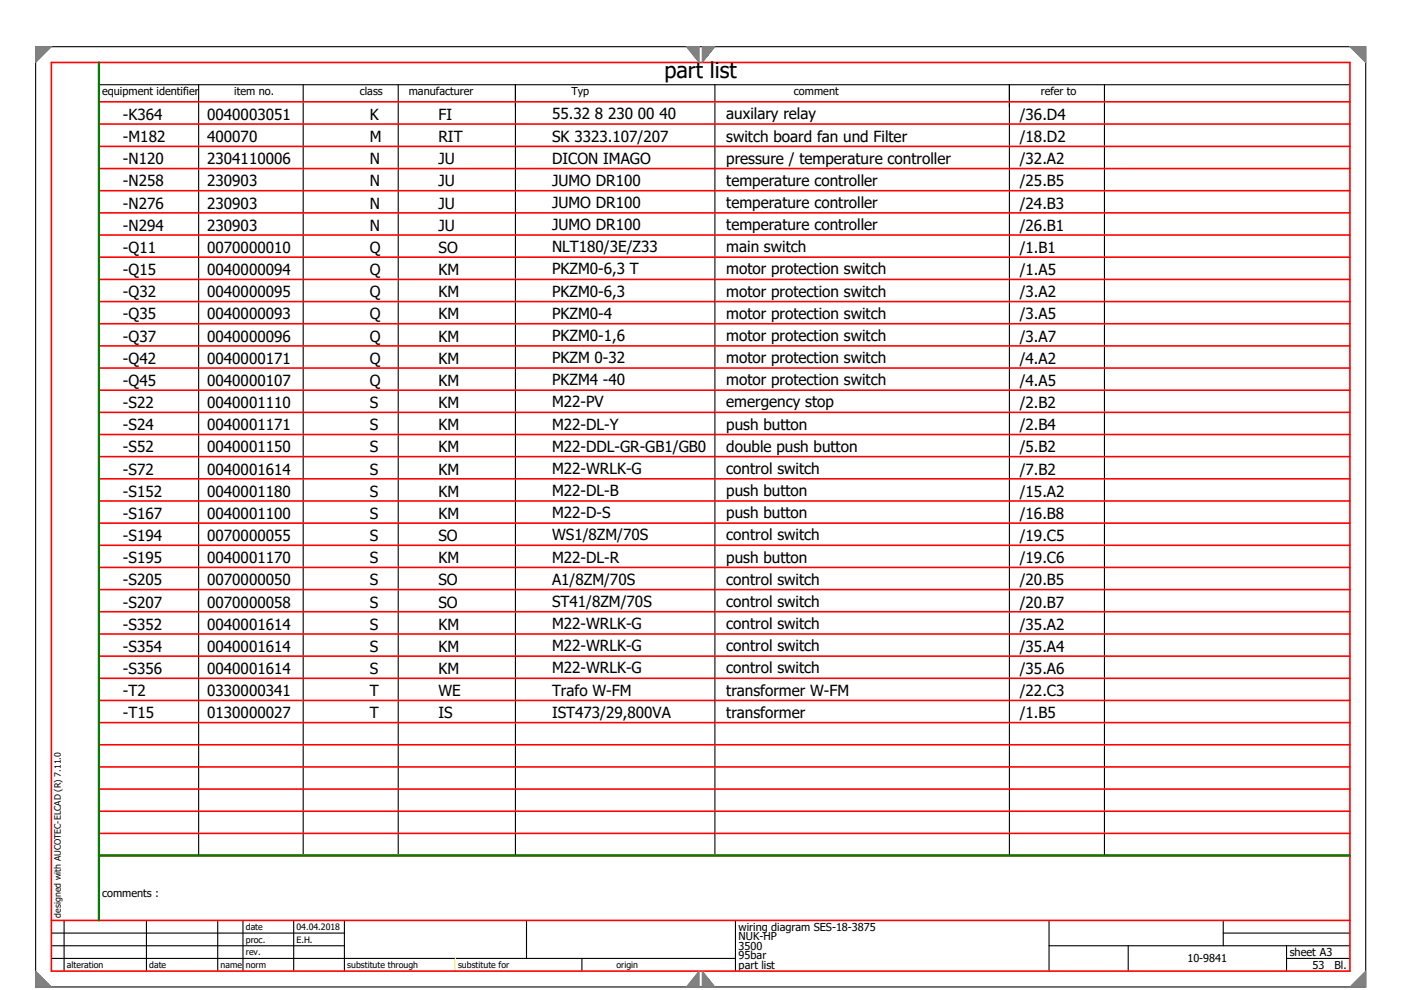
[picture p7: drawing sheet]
<svg xmlns="http://www.w3.org/2000/svg" width="297mm" height="210mm" viewBox="0 0 297 210" stroke-linecap="round" stroke-linejoin="round" font-family="sans-serif">
<g fill="none" stroke="#000" stroke-width=".23">
<path d="M7.6 9.9h282v199.4h-282zM21 18h265.2M42.1 18v163.5M64.3 18v163.5M84.4 18v163.5M109.3 18v163.5M151.6 18v163.5M214 18v163.5M234.2 18v163.5M10.9 197.9h62.1M13.6 195.2v10.8M31 195.2v10.8"/>
<path d="M46.2 195.2v10.8M51.5 195.2v10.8M62.3 195.2v10.8M73 195.2v10.8M111.6 195.2v8.1M155.9 195.2v10.8M222.4 195.2v10.8M259.4 197.9h26.8M259.4 195.2v5.4M10.9 203.3h145M10.9 200.6h62.1M123.4 203.3v2.7"/>
<path d="M222.4 200.6h63.8M239.2 200.6v5.4M272.8 203.3h13.4M272.8 200.6v5.4"/>
</g>
<path d="M96.5 203.3v2.7" fill="none" stroke="#ff0" stroke-width=".21"/>
<path d="M10.9 195.2h275.3" fill="none" stroke="#f00" stroke-width=".34"/>
<path d="M286.2 13.3v192.7" fill="none" stroke="#f00" stroke-width=".34"/>
<path d="M10.9 206h275.3" fill="none" stroke="#f00" stroke-width=".34"/>
<path d="M10.9 13.3v192.7" fill="none" stroke="#f00" stroke-width=".34"/>
<path d="M10.9 13.3h275.3" fill="none" stroke="#f00" stroke-width=".34"/>
<path d="M21 21.6h265.2" fill="none" stroke="#f00" stroke-width=".34"/>
<path d="M21 26.3h265.2" fill="none" stroke="#f00" stroke-width=".34"/>
<path d="M21 31.1h265.2" fill="none" stroke="#f00" stroke-width=".34"/>
<path d="M21 45.1h265.2" fill="none" stroke="#f00" stroke-width=".34"/>
<path d="M21 181.5h265.2" fill="none" stroke="#f00" stroke-width=".34"/>
<path d="M21 35.8h265.2" fill="none" stroke="#f00" stroke-width=".34"/>
<path d="M21 40.4h265.2" fill="none" stroke="#f00" stroke-width=".34"/>
<path d="M21 49.8h265.2" fill="none" stroke="#f00" stroke-width=".34"/>
<path d="M21 54.5h265.2" fill="none" stroke="#f00" stroke-width=".34"/>
<path d="M21 59.3h265.2" fill="none" stroke="#f00" stroke-width=".34"/>
<path d="M21 64h265.2" fill="none" stroke="#f00" stroke-width=".34"/>
<path d="M21 68.7h265.2" fill="none" stroke="#f00" stroke-width=".34"/>
<path d="M21 73.4h265.2" fill="none" stroke="#f00" stroke-width=".34"/>
<path d="M21 78.1h265.2" fill="none" stroke="#f00" stroke-width=".34"/>
<path d="M21 82.8h265.2" fill="none" stroke="#f00" stroke-width=".34"/>
<path d="M21 87.5h265.2" fill="none" stroke="#f00" stroke-width=".34"/>
<path d="M21 92.2h265.2" fill="none" stroke="#f00" stroke-width=".34"/>
<path d="M21 96.9h265.2" fill="none" stroke="#f00" stroke-width=".34"/>
<path d="M21 101.6h265.2" fill="none" stroke="#f00" stroke-width=".34"/>
<path d="M21 106.3h265.2" fill="none" stroke="#f00" stroke-width=".34"/>
<path d="M21 111h265.2" fill="none" stroke="#f00" stroke-width=".34"/>
<path d="M21 115.7h265.2" fill="none" stroke="#f00" stroke-width=".34"/>
<path d="M21 120.4h265.2" fill="none" stroke="#f00" stroke-width=".34"/>
<path d="M21 125.1h265.2" fill="none" stroke="#f00" stroke-width=".34"/>
<path d="M21 129.8h265.2" fill="none" stroke="#f00" stroke-width=".34"/>
<path d="M21 134.5h265.2" fill="none" stroke="#f00" stroke-width=".34"/>
<path d="M21 139.2h265.2" fill="none" stroke="#f00" stroke-width=".34"/>
<path d="M21 143.9h265.2" fill="none" stroke="#f00" stroke-width=".34"/>
<path d="M21 148.6h265.2" fill="none" stroke="#f00" stroke-width=".34"/>
<path d="M21 153.3h265.2" fill="none" stroke="#f00" stroke-width=".34"/>
<path d="M21 158h265.2" fill="none" stroke="#f00" stroke-width=".34"/>
<path d="M21 162.7h265.2" fill="none" stroke="#f00" stroke-width=".34"/>
<path d="M21 167.4h265.2" fill="none" stroke="#f00" stroke-width=".34"/>
<path d="M21 172.1h265.2" fill="none" stroke="#f00" stroke-width=".34"/>
<path d="M21 176.8h265.2" fill="none" stroke="#f00" stroke-width=".34"/>
<path d="M21 181.5h265.2" fill="none" stroke="#f00" stroke-width=".34"/>
<path d="M7.6 206v3.3" fill="none" stroke="#808080" stroke-width=".21"/>
<path d="M7.6 209.3h3.3" fill="none" stroke="#808080" stroke-width=".21"/>
<path d="M7.6 206l3.3 3.3" fill="none" stroke="#808080" stroke-width=".21"/>
<path d="M7.6 209.3h3.2" fill="none" stroke="#808080" stroke-width=".21"/>
<path d="M7.6 209.2h3.1" fill="none" stroke="#808080" stroke-width=".21"/>
<path d="M7.6 209.1h3" fill="none" stroke="#808080" stroke-width=".21"/>
<path d="M7.6 209h2.9" fill="none" stroke="#808080" stroke-width=".21"/>
<path d="M7.6 208.9h2.8" fill="none" stroke="#808080" stroke-width=".21"/>
<path d="M7.6 208.8h2.7" fill="none" stroke="#808080" stroke-width=".21"/>
<path d="M7.6 208.7h2.7" fill="none" stroke="#808080" stroke-width=".21"/>
<path d="M7.6 208.7h2.6" fill="none" stroke="#808080" stroke-width=".21"/>
<path d="M7.6 208.6h2.5" fill="none" stroke="#808080" stroke-width=".21"/>
<path d="M7.6 208.5h2.4" fill="none" stroke="#808080" stroke-width=".21"/>
<path d="M7.6 208.4h2.3" fill="none" stroke="#808080" stroke-width=".21"/>
<path d="M7.6 208.3h2.2" fill="none" stroke="#808080" stroke-width=".21"/>
<path d="M7.6 208.2h2.2" fill="none" stroke="#808080" stroke-width=".21"/>
<path d="M7.6 208.2h2.1" fill="none" stroke="#808080" stroke-width=".21"/>
<path d="M7.6 208.1h2" fill="none" stroke="#808080" stroke-width=".21"/>
<path d="M7.6 208h1.9" fill="none" stroke="#808080" stroke-width=".21"/>
<path d="M7.6 207.9h1.8" fill="none" stroke="#808080" stroke-width=".21"/>
<path d="M7.6 207.8h1.7" fill="none" stroke="#808080" stroke-width=".21"/>
<path d="M7.6 207.7h1.6" fill="none" stroke="#808080" stroke-width=".21"/>
<path d="M7.6 207.6h1.6" fill="none" stroke="#808080" stroke-width=".21"/>
<path d="M7.6 207.6h1.5" fill="none" stroke="#808080" stroke-width=".21"/>
<path d="M7.6 207.5h1.4" fill="none" stroke="#808080" stroke-width=".21"/>
<path d="M7.6 207.4h1.3" fill="none" stroke="#808080" stroke-width=".21"/>
<path d="M7.6 207.3h1.2" fill="none" stroke="#808080" stroke-width=".21"/>
<path d="M7.6 207.2h1.2" fill="none" stroke="#808080" stroke-width=".21"/>
<path d="M7.6 207.2h1.1" fill="none" stroke="#808080" stroke-width=".21"/>
<path d="M7.6 207.1h1" fill="none" stroke="#808080" stroke-width=".21"/>
<path d="M7.6 207h.9" fill="none" stroke="#808080" stroke-width=".21"/>
<path d="M7.6 206.9h.8" fill="none" stroke="#808080" stroke-width=".21"/>
<path d="M7.6 206.8h.7" fill="none" stroke="#808080" stroke-width=".21"/>
<path d="M7.6 206.7h.7" fill="none" stroke="#808080" stroke-width=".21"/>
<path d="M7.6 206.7h.6" fill="none" stroke="#808080" stroke-width=".21"/>
<path d="M7.6 206.6h.5" fill="none" stroke="#808080" stroke-width=".21"/>
<path d="M7.6 206.5h.4" fill="none" stroke="#808080" stroke-width=".21"/>
<path d="M7.6 206.4h.3" fill="none" stroke="#808080" stroke-width=".21"/>
<path d="M7.6 206.3h.2" fill="none" stroke="#808080" stroke-width=".21"/>
<path d="M7.6 206.2h.1" fill="none" stroke="#808080" stroke-width=".21"/>
<path d="M7.6 206.1h.1" fill="none" stroke="#808080" stroke-width=".21"/>
<path d="M7.6 9.9v3.4" fill="none" stroke="#808080" stroke-width=".21"/>
<path d="M7.6 9.9h3.3" fill="none" stroke="#808080" stroke-width=".21"/>
<path d="M10.9 9.9l-3.3 3.4" fill="none" stroke="#808080" stroke-width=".21"/>
<path d="M7.6 13.1h.1" fill="none" stroke="#808080" stroke-width=".21"/>
<path d="M7.6 13h.1" fill="none" stroke="#808080" stroke-width=".21"/>
<path d="M7.6 12.9h.2" fill="none" stroke="#808080" stroke-width=".21"/>
<path d="M7.6 12.8h.3" fill="none" stroke="#808080" stroke-width=".21"/>
<path d="M7.6 12.8h.4" fill="none" stroke="#808080" stroke-width=".21"/>
<path d="M7.6 12.7h.5" fill="none" stroke="#808080" stroke-width=".21"/>
<path d="M7.6 12.6h.6" fill="none" stroke="#808080" stroke-width=".21"/>
<path d="M7.6 12.5h.7" fill="none" stroke="#808080" stroke-width=".21"/>
<path d="M7.6 12.4h.7" fill="none" stroke="#808080" stroke-width=".21"/>
<path d="M7.6 12.3h.8" fill="none" stroke="#808080" stroke-width=".21"/>
<path d="M7.6 12.3h.9" fill="none" stroke="#808080" stroke-width=".21"/>
<path d="M7.6 12.2h1" fill="none" stroke="#808080" stroke-width=".21"/>
<path d="M7.6 12.1h1.1" fill="none" stroke="#808080" stroke-width=".21"/>
<path d="M7.6 12h1.2" fill="none" stroke="#808080" stroke-width=".21"/>
<path d="M7.6 11.9h1.2" fill="none" stroke="#808080" stroke-width=".21"/>
<path d="M7.6 11.8h1.3" fill="none" stroke="#808080" stroke-width=".21"/>
<path d="M7.6 11.7h1.4" fill="none" stroke="#808080" stroke-width=".21"/>
<path d="M7.6 11.7h1.5" fill="none" stroke="#808080" stroke-width=".21"/>
<path d="M7.6 11.6h1.6" fill="none" stroke="#808080" stroke-width=".21"/>
<path d="M7.6 11.5h1.6" fill="none" stroke="#808080" stroke-width=".21"/>
<path d="M7.6 11.4h1.7" fill="none" stroke="#808080" stroke-width=".21"/>
<path d="M7.6 11.3h1.8" fill="none" stroke="#808080" stroke-width=".21"/>
<path d="M7.6 11.2h1.9" fill="none" stroke="#808080" stroke-width=".21"/>
<path d="M7.6 11.2h2" fill="none" stroke="#808080" stroke-width=".21"/>
<path d="M7.6 11.1h2.1" fill="none" stroke="#808080" stroke-width=".21"/>
<path d="M7.6 11h2.2" fill="none" stroke="#808080" stroke-width=".21"/>
<path d="M7.6 10.9h2.2" fill="none" stroke="#808080" stroke-width=".21"/>
<path d="M7.6 10.8h2.3" fill="none" stroke="#808080" stroke-width=".21"/>
<path d="M7.6 10.7h2.4" fill="none" stroke="#808080" stroke-width=".21"/>
<path d="M7.6 10.7h2.5" fill="none" stroke="#808080" stroke-width=".21"/>
<path d="M7.6 10.6h2.6" fill="none" stroke="#808080" stroke-width=".21"/>
<path d="M7.6 10.5h2.7" fill="none" stroke="#808080" stroke-width=".21"/>
<path d="M7.6 10.4h2.7" fill="none" stroke="#808080" stroke-width=".21"/>
<path d="M7.6 10.3h2.8" fill="none" stroke="#808080" stroke-width=".21"/>
<path d="M7.6 10.2h2.9" fill="none" stroke="#808080" stroke-width=".21"/>
<path d="M7.6 10.2h3" fill="none" stroke="#808080" stroke-width=".21"/>
<path d="M7.6 10.1h3.1" fill="none" stroke="#808080" stroke-width=".21"/>
<path d="M7.6 10h3.2" fill="none" stroke="#808080" stroke-width=".21"/>
<path d="M7.6 9.9h3.3" fill="none" stroke="#808080" stroke-width=".21"/>
<path d="M145.5 9.9h2.7" fill="none" stroke="#808080" stroke-width=".21"/>
<path d="M148.2 9.9v3.4" fill="none" stroke="#808080" stroke-width=".21"/>
<path d="M145.5 9.9l2.7 3.4" fill="none" stroke="#808080" stroke-width=".21"/>
<path d="M148.1 13.1h.1" fill="none" stroke="#808080" stroke-width=".21"/>
<path d="M148.1 13h.1" fill="none" stroke="#808080" stroke-width=".21"/>
<path d="M148 12.9h.2" fill="none" stroke="#808080" stroke-width=".21"/>
<path d="M147.9 12.8h.3" fill="none" stroke="#808080" stroke-width=".21"/>
<path d="M147.9 12.8h.3" fill="none" stroke="#808080" stroke-width=".21"/>
<path d="M147.8 12.7h.4" fill="none" stroke="#808080" stroke-width=".21"/>
<path d="M147.7 12.6h.5" fill="none" stroke="#808080" stroke-width=".21"/>
<path d="M147.7 12.5h.5" fill="none" stroke="#808080" stroke-width=".21"/>
<path d="M147.6 12.4h.6" fill="none" stroke="#808080" stroke-width=".21"/>
<path d="M147.5 12.3h.7" fill="none" stroke="#808080" stroke-width=".21"/>
<path d="M147.5 12.3h.7" fill="none" stroke="#808080" stroke-width=".21"/>
<path d="M147.4 12.2h.8" fill="none" stroke="#808080" stroke-width=".21"/>
<path d="M147.3 12.1h.9" fill="none" stroke="#808080" stroke-width=".21"/>
<path d="M147.3 12h.9" fill="none" stroke="#808080" stroke-width=".21"/>
<path d="M147.2 11.9h1" fill="none" stroke="#808080" stroke-width=".21"/>
<path d="M147.1 11.8h1.1" fill="none" stroke="#808080" stroke-width=".21"/>
<path d="M147.1 11.7h1.1" fill="none" stroke="#808080" stroke-width=".21"/>
<path d="M147 11.7h1.2" fill="none" stroke="#808080" stroke-width=".21"/>
<path d="M146.9 11.6h1.3" fill="none" stroke="#808080" stroke-width=".21"/>
<path d="M146.9 11.5h1.3" fill="none" stroke="#808080" stroke-width=".21"/>
<path d="M146.8 11.4h1.4" fill="none" stroke="#808080" stroke-width=".21"/>
<path d="M146.7 11.3h1.5" fill="none" stroke="#808080" stroke-width=".21"/>
<path d="M146.7 11.2h1.5" fill="none" stroke="#808080" stroke-width=".21"/>
<path d="M146.6 11.2h1.6" fill="none" stroke="#808080" stroke-width=".21"/>
<path d="M146.5 11.1h1.7" fill="none" stroke="#808080" stroke-width=".21"/>
<path d="M146.4 11h1.8" fill="none" stroke="#808080" stroke-width=".21"/>
<path d="M146.4 10.9h1.8" fill="none" stroke="#808080" stroke-width=".21"/>
<path d="M146.3 10.8h1.9" fill="none" stroke="#808080" stroke-width=".21"/>
<path d="M146.3 10.7h1.9" fill="none" stroke="#808080" stroke-width=".21"/>
<path d="M146.2 10.7h2" fill="none" stroke="#808080" stroke-width=".21"/>
<path d="M146.1 10.6h2.1" fill="none" stroke="#808080" stroke-width=".21"/>
<path d="M146 10.5h2.2" fill="none" stroke="#808080" stroke-width=".21"/>
<path d="M146 10.4h2.2" fill="none" stroke="#808080" stroke-width=".21"/>
<path d="M145.9 10.3h2.3" fill="none" stroke="#808080" stroke-width=".21"/>
<path d="M145.9 10.2h2.3" fill="none" stroke="#808080" stroke-width=".21"/>
<path d="M145.8 10.2h2.4" fill="none" stroke="#808080" stroke-width=".21"/>
<path d="M145.7 10.1h2.5" fill="none" stroke="#808080" stroke-width=".21"/>
<path d="M145.6 10h2.6" fill="none" stroke="#808080" stroke-width=".21"/>
<path d="M145.6 9.9h2.6" fill="none" stroke="#808080" stroke-width=".21"/>
<path d="M148.9 9.9v3.4" fill="none" stroke="#808080" stroke-width=".21"/>
<path d="M151.6 9.9l-2.7 3.4" fill="none" stroke="#808080" stroke-width=".21"/>
<path d="M148.9 9.9h2.7" fill="none" stroke="#808080" stroke-width=".21"/>
<path d="M148.9 13.1h.1" fill="none" stroke="#808080" stroke-width=".21"/>
<path d="M148.9 13h.1" fill="none" stroke="#808080" stroke-width=".21"/>
<path d="M148.9 12.9h.2" fill="none" stroke="#808080" stroke-width=".21"/>
<path d="M148.9 12.8h.3" fill="none" stroke="#808080" stroke-width=".21"/>
<path d="M148.9 12.8h.3" fill="none" stroke="#808080" stroke-width=".21"/>
<path d="M148.9 12.7h.4" fill="none" stroke="#808080" stroke-width=".21"/>
<path d="M148.9 12.6h.5" fill="none" stroke="#808080" stroke-width=".21"/>
<path d="M148.9 12.5h.5" fill="none" stroke="#808080" stroke-width=".21"/>
<path d="M148.9 12.4h.6" fill="none" stroke="#808080" stroke-width=".21"/>
<path d="M148.9 12.3h.7" fill="none" stroke="#808080" stroke-width=".21"/>
<path d="M148.9 12.3h.7" fill="none" stroke="#808080" stroke-width=".21"/>
<path d="M148.9 12.2h.8" fill="none" stroke="#808080" stroke-width=".21"/>
<path d="M148.9 12.1h.9" fill="none" stroke="#808080" stroke-width=".21"/>
<path d="M148.9 12h.9" fill="none" stroke="#808080" stroke-width=".21"/>
<path d="M148.9 11.9h1" fill="none" stroke="#808080" stroke-width=".21"/>
<path d="M148.9 11.8h1.1" fill="none" stroke="#808080" stroke-width=".21"/>
<path d="M148.9 11.7h1.1" fill="none" stroke="#808080" stroke-width=".21"/>
<path d="M148.9 11.7h1.2" fill="none" stroke="#808080" stroke-width=".21"/>
<path d="M148.9 11.6h1.3" fill="none" stroke="#808080" stroke-width=".21"/>
<path d="M148.9 11.5h1.3" fill="none" stroke="#808080" stroke-width=".21"/>
<path d="M148.9 11.4h1.4" fill="none" stroke="#808080" stroke-width=".21"/>
<path d="M148.9 11.3h1.5" fill="none" stroke="#808080" stroke-width=".21"/>
<path d="M148.9 11.2h1.5" fill="none" stroke="#808080" stroke-width=".21"/>
<path d="M148.9 11.2h1.6" fill="none" stroke="#808080" stroke-width=".21"/>
<path d="M148.9 11.1h1.7" fill="none" stroke="#808080" stroke-width=".21"/>
<path d="M148.9 11h1.8" fill="none" stroke="#808080" stroke-width=".21"/>
<path d="M148.9 10.9h1.8" fill="none" stroke="#808080" stroke-width=".21"/>
<path d="M148.9 10.8h1.9" fill="none" stroke="#808080" stroke-width=".21"/>
<path d="M148.9 10.7h2" fill="none" stroke="#808080" stroke-width=".21"/>
<path d="M148.9 10.7h2" fill="none" stroke="#808080" stroke-width=".21"/>
<path d="M148.9 10.6h2.1" fill="none" stroke="#808080" stroke-width=".21"/>
<path d="M148.9 10.5h2.2" fill="none" stroke="#808080" stroke-width=".21"/>
<path d="M148.9 10.4h2.2" fill="none" stroke="#808080" stroke-width=".21"/>
<path d="M148.9 10.3h2.3" fill="none" stroke="#808080" stroke-width=".21"/>
<path d="M148.9 10.2h2.4" fill="none" stroke="#808080" stroke-width=".21"/>
<path d="M148.9 10.2h2.4" fill="none" stroke="#808080" stroke-width=".21"/>
<path d="M148.9 10.1h2.5" fill="none" stroke="#808080" stroke-width=".21"/>
<path d="M148.9 10h2.6" fill="none" stroke="#808080" stroke-width=".21"/>
<path d="M148.9 9.9h2.6" fill="none" stroke="#808080" stroke-width=".21"/>
<path d="M286.2 9.9h3.4" fill="none" stroke="#808080" stroke-width=".21"/>
<path d="M289.6 9.9v3.4" fill="none" stroke="#808080" stroke-width=".21"/>
<path d="M286.2 9.9l3.4 3.4" fill="none" stroke="#808080" stroke-width=".21"/>
<path d="M289.5 13.1h.1" fill="none" stroke="#808080" stroke-width=".21"/>
<path d="M289.4 13h.1" fill="none" stroke="#808080" stroke-width=".21"/>
<path d="M289.3 12.9h.2" fill="none" stroke="#808080" stroke-width=".21"/>
<path d="M289.2 12.8h.3" fill="none" stroke="#808080" stroke-width=".21"/>
<path d="M289.1 12.8h.4" fill="none" stroke="#808080" stroke-width=".21"/>
<path d="M289 12.7h.5" fill="none" stroke="#808080" stroke-width=".21"/>
<path d="M288.9 12.6h.6" fill="none" stroke="#808080" stroke-width=".21"/>
<path d="M288.9 12.5h.6" fill="none" stroke="#808080" stroke-width=".21"/>
<path d="M288.8 12.4h.7" fill="none" stroke="#808080" stroke-width=".21"/>
<path d="M288.7 12.3h.8" fill="none" stroke="#808080" stroke-width=".21"/>
<path d="M288.6 12.3h.9" fill="none" stroke="#808080" stroke-width=".21"/>
<path d="M288.5 12.2h1" fill="none" stroke="#808080" stroke-width=".21"/>
<path d="M288.4 12.1h1.1" fill="none" stroke="#808080" stroke-width=".21"/>
<path d="M288.3 12h1.2" fill="none" stroke="#808080" stroke-width=".21"/>
<path d="M288.3 11.9h1.2" fill="none" stroke="#808080" stroke-width=".21"/>
<path d="M288.2 11.8h1.3" fill="none" stroke="#808080" stroke-width=".21"/>
<path d="M288.1 11.7h1.4" fill="none" stroke="#808080" stroke-width=".21"/>
<path d="M288 11.7h1.5" fill="none" stroke="#808080" stroke-width=".21"/>
<path d="M287.9 11.6h1.6" fill="none" stroke="#808080" stroke-width=".21"/>
<path d="M287.8 11.5h1.7" fill="none" stroke="#808080" stroke-width=".21"/>
<path d="M287.8 11.4h1.7" fill="none" stroke="#808080" stroke-width=".21"/>
<path d="M287.7 11.3h1.8" fill="none" stroke="#808080" stroke-width=".21"/>
<path d="M287.6 11.2h1.9" fill="none" stroke="#808080" stroke-width=".21"/>
<path d="M287.5 11.2h2" fill="none" stroke="#808080" stroke-width=".21"/>
<path d="M287.4 11.1h2.1" fill="none" stroke="#808080" stroke-width=".21"/>
<path d="M287.4 11h2.1" fill="none" stroke="#808080" stroke-width=".21"/>
<path d="M287.3 10.9h2.2" fill="none" stroke="#808080" stroke-width=".21"/>
<path d="M287.2 10.8h2.3" fill="none" stroke="#808080" stroke-width=".21"/>
<path d="M287.1 10.7h2.4" fill="none" stroke="#808080" stroke-width=".21"/>
<path d="M287 10.7h2.5" fill="none" stroke="#808080" stroke-width=".21"/>
<path d="M286.9 10.6h2.6" fill="none" stroke="#808080" stroke-width=".21"/>
<path d="M286.8 10.5h2.7" fill="none" stroke="#808080" stroke-width=".21"/>
<path d="M286.8 10.4h2.7" fill="none" stroke="#808080" stroke-width=".21"/>
<path d="M286.7 10.3h2.8" fill="none" stroke="#808080" stroke-width=".21"/>
<path d="M286.6 10.2h2.9" fill="none" stroke="#808080" stroke-width=".21"/>
<path d="M286.5 10.2h3" fill="none" stroke="#808080" stroke-width=".21"/>
<path d="M286.4 10.1h3.1" fill="none" stroke="#808080" stroke-width=".21"/>
<path d="M286.3 10h3.2" fill="none" stroke="#808080" stroke-width=".21"/>
<path d="M286.3 9.9h3.2" fill="none" stroke="#808080" stroke-width=".21"/>
<path d="M289.6 206l-3.4 3.3" fill="none" stroke="#808080" stroke-width=".21"/>
<path d="M289.6 206v3.3" fill="none" stroke="#808080" stroke-width=".21"/>
<path d="M286.2 209.3h3.4" fill="none" stroke="#808080" stroke-width=".21"/>
<path d="M286.3 209.3h3.2" fill="none" stroke="#808080" stroke-width=".21"/>
<path d="M286.4 209.2h3.1" fill="none" stroke="#808080" stroke-width=".21"/>
<path d="M286.5 209.1h3" fill="none" stroke="#808080" stroke-width=".21"/>
<path d="M286.6 209h2.9" fill="none" stroke="#808080" stroke-width=".21"/>
<path d="M286.7 208.9h2.8" fill="none" stroke="#808080" stroke-width=".21"/>
<path d="M286.8 208.8h2.7" fill="none" stroke="#808080" stroke-width=".21"/>
<path d="M286.8 208.7h2.7" fill="none" stroke="#808080" stroke-width=".21"/>
<path d="M286.9 208.7h2.6" fill="none" stroke="#808080" stroke-width=".21"/>
<path d="M287 208.6h2.5" fill="none" stroke="#808080" stroke-width=".21"/>
<path d="M287.1 208.5h2.4" fill="none" stroke="#808080" stroke-width=".21"/>
<path d="M287.2 208.4h2.3" fill="none" stroke="#808080" stroke-width=".21"/>
<path d="M287.3 208.3h2.2" fill="none" stroke="#808080" stroke-width=".21"/>
<path d="M287.4 208.2h2.1" fill="none" stroke="#808080" stroke-width=".21"/>
<path d="M287.4 208.2h2.1" fill="none" stroke="#808080" stroke-width=".21"/>
<path d="M287.5 208.1h2" fill="none" stroke="#808080" stroke-width=".21"/>
<path d="M287.6 208h1.9" fill="none" stroke="#808080" stroke-width=".21"/>
<path d="M287.7 207.9h1.8" fill="none" stroke="#808080" stroke-width=".21"/>
<path d="M287.8 207.8h1.7" fill="none" stroke="#808080" stroke-width=".21"/>
<path d="M287.8 207.7h1.7" fill="none" stroke="#808080" stroke-width=".21"/>
<path d="M287.9 207.6h1.6" fill="none" stroke="#808080" stroke-width=".21"/>
<path d="M288 207.6h1.5" fill="none" stroke="#808080" stroke-width=".21"/>
<path d="M288.1 207.5h1.4" fill="none" stroke="#808080" stroke-width=".21"/>
<path d="M288.2 207.4h1.3" fill="none" stroke="#808080" stroke-width=".21"/>
<path d="M288.3 207.3h1.2" fill="none" stroke="#808080" stroke-width=".21"/>
<path d="M288.3 207.2h1.2" fill="none" stroke="#808080" stroke-width=".21"/>
<path d="M288.4 207.2h1.1" fill="none" stroke="#808080" stroke-width=".21"/>
<path d="M288.5 207.1h1" fill="none" stroke="#808080" stroke-width=".21"/>
<path d="M288.6 207h.9" fill="none" stroke="#808080" stroke-width=".21"/>
<path d="M288.7 206.9h.8" fill="none" stroke="#808080" stroke-width=".21"/>
<path d="M288.8 206.8h.7" fill="none" stroke="#808080" stroke-width=".21"/>
<path d="M288.9 206.7h.6" fill="none" stroke="#808080" stroke-width=".21"/>
<path d="M288.9 206.7h.6" fill="none" stroke="#808080" stroke-width=".21"/>
<path d="M289 206.6h.5" fill="none" stroke="#808080" stroke-width=".21"/>
<path d="M289.1 206.5h.4" fill="none" stroke="#808080" stroke-width=".21"/>
<path d="M289.2 206.4h.3" fill="none" stroke="#808080" stroke-width=".21"/>
<path d="M289.3 206.3h.2" fill="none" stroke="#808080" stroke-width=".21"/>
<path d="M289.4 206.2h.1" fill="none" stroke="#808080" stroke-width=".21"/>
<path d="M289.5 206.1h.1" fill="none" stroke="#808080" stroke-width=".21"/>
<path d="M148.2 206l-2.7 3.3" fill="none" stroke="#808080" stroke-width=".21"/>
<path d="M148.2 206v3.3" fill="none" stroke="#808080" stroke-width=".21"/>
<path d="M145.5 209.3h2.7" fill="none" stroke="#808080" stroke-width=".21"/>
<path d="M145.6 209.3h2.6" fill="none" stroke="#808080" stroke-width=".21"/>
<path d="M145.7 209.2h2.5" fill="none" stroke="#808080" stroke-width=".21"/>
<path d="M145.8 209.1h2.4" fill="none" stroke="#808080" stroke-width=".21"/>
<path d="M145.9 209h2.3" fill="none" stroke="#808080" stroke-width=".21"/>
<path d="M145.9 208.9h2.3" fill="none" stroke="#808080" stroke-width=".21"/>
<path d="M146 208.8h2.2" fill="none" stroke="#808080" stroke-width=".21"/>
<path d="M146 208.7h2.2" fill="none" stroke="#808080" stroke-width=".21"/>
<path d="M146.1 208.7h2.1" fill="none" stroke="#808080" stroke-width=".21"/>
<path d="M146.2 208.6h2" fill="none" stroke="#808080" stroke-width=".21"/>
<path d="M146.3 208.5h1.9" fill="none" stroke="#808080" stroke-width=".21"/>
<path d="M146.3 208.4h1.9" fill="none" stroke="#808080" stroke-width=".21"/>
<path d="M146.4 208.3h1.8" fill="none" stroke="#808080" stroke-width=".21"/>
<path d="M146.4 208.2h1.8" fill="none" stroke="#808080" stroke-width=".21"/>
<path d="M146.5 208.2h1.7" fill="none" stroke="#808080" stroke-width=".21"/>
<path d="M146.6 208.1h1.6" fill="none" stroke="#808080" stroke-width=".21"/>
<path d="M146.7 208h1.5" fill="none" stroke="#808080" stroke-width=".21"/>
<path d="M146.7 207.9h1.5" fill="none" stroke="#808080" stroke-width=".21"/>
<path d="M146.8 207.8h1.4" fill="none" stroke="#808080" stroke-width=".21"/>
<path d="M146.9 207.7h1.3" fill="none" stroke="#808080" stroke-width=".21"/>
<path d="M146.9 207.6h1.3" fill="none" stroke="#808080" stroke-width=".21"/>
<path d="M147 207.6h1.2" fill="none" stroke="#808080" stroke-width=".21"/>
<path d="M147.1 207.5h1.1" fill="none" stroke="#808080" stroke-width=".21"/>
<path d="M147.1 207.4h1.1" fill="none" stroke="#808080" stroke-width=".21"/>
<path d="M147.2 207.3h1" fill="none" stroke="#808080" stroke-width=".21"/>
<path d="M147.3 207.2h.9" fill="none" stroke="#808080" stroke-width=".21"/>
<path d="M147.3 207.2h.9" fill="none" stroke="#808080" stroke-width=".21"/>
<path d="M147.4 207.1h.8" fill="none" stroke="#808080" stroke-width=".21"/>
<path d="M147.5 207h.7" fill="none" stroke="#808080" stroke-width=".21"/>
<path d="M147.5 206.9h.7" fill="none" stroke="#808080" stroke-width=".21"/>
<path d="M147.6 206.8h.6" fill="none" stroke="#808080" stroke-width=".21"/>
<path d="M147.7 206.7h.5" fill="none" stroke="#808080" stroke-width=".21"/>
<path d="M147.7 206.7h.5" fill="none" stroke="#808080" stroke-width=".21"/>
<path d="M147.8 206.6h.4" fill="none" stroke="#808080" stroke-width=".21"/>
<path d="M147.9 206.5h.3" fill="none" stroke="#808080" stroke-width=".21"/>
<path d="M147.9 206.4h.3" fill="none" stroke="#808080" stroke-width=".21"/>
<path d="M148 206.3h.2" fill="none" stroke="#808080" stroke-width=".21"/>
<path d="M148.1 206.2h.1" fill="none" stroke="#808080" stroke-width=".21"/>
<path d="M148.1 206.1h.1" fill="none" stroke="#808080" stroke-width=".21"/>
<path d="M148.9 206v3.3" fill="none" stroke="#808080" stroke-width=".21"/>
<path d="M148.9 209.3h2.7" fill="none" stroke="#808080" stroke-width=".21"/>
<path d="M148.9 206l2.7 3.3" fill="none" stroke="#808080" stroke-width=".21"/>
<path d="M148.9 209.3h2.6" fill="none" stroke="#808080" stroke-width=".21"/>
<path d="M148.9 209.2h2.5" fill="none" stroke="#808080" stroke-width=".21"/>
<path d="M148.9 209.1h2.4" fill="none" stroke="#808080" stroke-width=".21"/>
<path d="M148.9 209h2.4" fill="none" stroke="#808080" stroke-width=".21"/>
<path d="M148.9 208.9h2.3" fill="none" stroke="#808080" stroke-width=".21"/>
<path d="M148.9 208.8h2.2" fill="none" stroke="#808080" stroke-width=".21"/>
<path d="M148.9 208.7h2.2" fill="none" stroke="#808080" stroke-width=".21"/>
<path d="M148.9 208.7h2.1" fill="none" stroke="#808080" stroke-width=".21"/>
<path d="M148.9 208.6h2" fill="none" stroke="#808080" stroke-width=".21"/>
<path d="M148.9 208.5h2" fill="none" stroke="#808080" stroke-width=".21"/>
<path d="M148.9 208.4h1.9" fill="none" stroke="#808080" stroke-width=".21"/>
<path d="M148.9 208.3h1.8" fill="none" stroke="#808080" stroke-width=".21"/>
<path d="M148.9 208.2h1.8" fill="none" stroke="#808080" stroke-width=".21"/>
<path d="M148.9 208.2h1.7" fill="none" stroke="#808080" stroke-width=".21"/>
<path d="M148.9 208.1h1.6" fill="none" stroke="#808080" stroke-width=".21"/>
<path d="M148.9 208h1.5" fill="none" stroke="#808080" stroke-width=".21"/>
<path d="M148.9 207.9h1.5" fill="none" stroke="#808080" stroke-width=".21"/>
<path d="M148.9 207.8h1.4" fill="none" stroke="#808080" stroke-width=".21"/>
<path d="M148.9 207.7h1.3" fill="none" stroke="#808080" stroke-width=".21"/>
<path d="M148.9 207.6h1.3" fill="none" stroke="#808080" stroke-width=".21"/>
<path d="M148.9 207.6h1.2" fill="none" stroke="#808080" stroke-width=".21"/>
<path d="M148.9 207.5h1.1" fill="none" stroke="#808080" stroke-width=".21"/>
<path d="M148.9 207.4h1.1" fill="none" stroke="#808080" stroke-width=".21"/>
<path d="M148.9 207.3h1" fill="none" stroke="#808080" stroke-width=".21"/>
<path d="M148.9 207.2h.9" fill="none" stroke="#808080" stroke-width=".21"/>
<path d="M148.9 207.2h.9" fill="none" stroke="#808080" stroke-width=".21"/>
<path d="M148.9 207.1h.8" fill="none" stroke="#808080" stroke-width=".21"/>
<path d="M148.9 207h.7" fill="none" stroke="#808080" stroke-width=".21"/>
<path d="M148.9 206.9h.7" fill="none" stroke="#808080" stroke-width=".21"/>
<path d="M148.9 206.8h.6" fill="none" stroke="#808080" stroke-width=".21"/>
<path d="M148.9 206.7h.5" fill="none" stroke="#808080" stroke-width=".21"/>
<path d="M148.9 206.7h.5" fill="none" stroke="#808080" stroke-width=".21"/>
<path d="M148.9 206.6h.4" fill="none" stroke="#808080" stroke-width=".21"/>
<path d="M148.9 206.5h.3" fill="none" stroke="#808080" stroke-width=".21"/>
<path d="M148.9 206.4h.3" fill="none" stroke="#808080" stroke-width=".21"/>
<path d="M148.9 206.3h.2" fill="none" stroke="#808080" stroke-width=".21"/>
<path d="M148.9 206.2h.1" fill="none" stroke="#808080" stroke-width=".21"/>
<path d="M148.9 206.1h.1" fill="none" stroke="#808080" stroke-width=".21"/>
<path d="M21 13.3v181.9" fill="none" stroke="#008000" stroke-width=".47"/>
<path d="M21 181.5h265.2" fill="none" stroke="#008000" stroke-width=".47"/>
<text font-size="4.6" x="140.9" y="16.6">part list</text>
<g font-size="3.2">
<text x="26.1" y="25.4">-K364</text>
<text x="43.9" y="25.4">0040003051</text>
<text x="78.4" y="25.4">K</text>
<text x="93" y="25.4">FI</text>
<text x="117" y="25.3">55.32 8 230 00 40</text>
<text x="154" y="25.3">auxilary relay</text>
<text x="216.2" y="25.4">/36.D4</text>
<text x="26.1" y="30.1">-M182</text>
<text x="26.1" y="34.8">-N120</text>
<text x="43.9" y="34.8">2304110006</text>
<text x="43.9" y="30.1">400070</text>
<text x="78.4" y="34.8">N</text>
<text x="78.4" y="30.1">M</text>
<text x="93" y="34.8">JU</text>
<text x="93" y="30.1">RIT</text>
<text x="117" y="30">SK 3323.107/207</text>
<text x="117" y="34.7">DICON IMAGO</text>
<text x="154" y="30">switch board fan und Filter</text>
<text x="154" y="34.7">pressure / temperature controller</text>
<text x="216.2" y="30.1">/18.D2</text>
<text x="216.2" y="34.8">/32.A2</text>
<text x="26.1" y="39.5">-N258</text>
<text x="43.9" y="39.5">230903</text>
<text x="78.4" y="39.5">N</text>
<text x="93" y="39.5">JU</text>
<text x="117" y="39.4">JUMO DR100</text>
<text x="154" y="39.4">temperature controller</text>
<text x="216.2" y="39.5">/25.B5</text>
<text x="26.1" y="44.2">-N276</text>
<text x="43.9" y="44.2">230903</text>
<text x="78.4" y="44.2">N</text>
<text x="93" y="44.2">JU</text>
<text x="117" y="44.1">JUMO DR100</text>
<text x="154" y="44.1">temperature controller</text>
<text x="216.2" y="44.2">/24.B3</text>
<text x="26.1" y="49">-N294</text>
<text x="26.1" y="53.7">-Q11</text>
<text x="43.9" y="49">230903</text>
<text x="43.9" y="53.7">0070000010</text>
<text x="78.4" y="49">N</text>
<text x="78.4" y="53.7">Q</text>
<text x="93" y="49">JU</text>
<text x="93" y="53.7">SO</text>
<text x="117" y="48.8">JUMO DR100</text>
<text x="117" y="53.5">NLT180/3E/Z33</text>
<text x="154" y="48.8">temperature controller</text>
<text x="154" y="53.5">main switch</text>
<text x="216.2" y="49">/26.B1</text>
<text x="216.2" y="53.7">/1.B1</text>
<text x="26.1" y="58.4">-Q15</text>
<text x="43.9" y="58.4">0040000094</text>
<text x="78.4" y="58.4">Q</text>
<text x="93" y="58.4">KM</text>
<text x="117" y="58.2">PKZM0-6,3 T</text>
<text x="154" y="58.2">motor protection switch</text>
<text x="216.2" y="58.4">/1.A5</text>
<text x="26.1" y="63.1">-Q32</text>
<text x="43.9" y="63.1">0040000095</text>
<text x="78.4" y="63.1">Q</text>
<text x="93" y="63.1">KM</text>
<text x="117" y="62.9">PKZM0-6,3</text>
<text x="154" y="62.9">motor protection switch</text>
<text x="216.2" y="63.1">/3.A2</text>
<text x="26.1" y="67.8">-Q35</text>
<text x="43.9" y="67.8">0040000093</text>
<text x="78.4" y="67.8">Q</text>
<text x="93" y="67.8">KM</text>
<text x="117" y="67.6">PKZM0-4</text>
<text x="154" y="67.6">motor protection switch</text>
<text x="216.2" y="67.8">/3.A5</text>
<text x="26.1" y="72.5">-Q37</text>
<text x="26.1" y="77.2">-Q42</text>
<text x="43.9" y="72.5">0040000096</text>
<text x="43.9" y="77.2">0040000171</text>
<text x="78.4" y="72.5">Q</text>
<text x="78.4" y="77.2">Q</text>
<text x="93" y="72.5">KM</text>
<text x="93" y="77.2">KM</text>
<text x="117" y="72.3">PKZM0-1,6</text>
<text x="117" y="77">PKZM 0-32</text>
<text x="154" y="72.3">motor protection switch</text>
<text x="154" y="77">motor protection switch</text>
<text x="216.2" y="72.5">/3.A7</text>
<text x="216.2" y="77.2">/4.A2</text>
<text x="26.1" y="81.9">-Q45</text>
<text x="43.9" y="81.9">0040000107</text>
<text x="78.4" y="81.9">Q</text>
<text x="93" y="81.9">KM</text>
<text x="117" y="81.7">PKZM4 -40</text>
<text x="154" y="81.7">motor protection switch</text>
<text x="216.2" y="81.9">/4.A5</text>
<text x="26.1" y="86.6">-S22</text>
<text x="43.9" y="86.6">0040001110</text>
<text x="78.4" y="86.6">S</text>
<text x="93" y="86.6">KM</text>
<text x="117" y="86.4">M22-PV</text>
<text x="154" y="86.4">emergency stop</text>
<text x="216.2" y="86.6">/2.B2</text>
<text x="26.1" y="91.2">-S24</text>
<text x="26.1" y="95.9">-S52</text>
<text x="43.9" y="91.2">0040001171</text>
<text x="43.9" y="95.9">0040001150</text>
<text x="78.4" y="91.2">S</text>
<text x="78.4" y="95.9">S</text>
<text x="93" y="91.2">KM</text>
<text x="93" y="95.9">KM</text>
<text x="117" y="91.1">M22-DL-Y</text>
<text x="117" y="95.8">M22-DDL-GR-GB1/GB0</text>
<text x="154" y="91.1">push button</text>
<text x="154" y="95.8">double push button</text>
<text x="216.2" y="91.2">/2.B4</text>
<text x="216.2" y="95.9">/5.B2</text>
<text x="26.1" y="100.6">-S72</text>
<text x="43.9" y="100.6">0040001614</text>
<text x="78.4" y="100.6">S</text>
<text x="93" y="100.6">KM</text>
<text x="117" y="100.5">M22-WRLK-G</text>
<text x="154" y="100.5">control switch</text>
<text x="216.2" y="100.6">/7.B2</text>
<text x="26.1" y="105.3">-S152</text>
<text x="43.9" y="105.3">0040001180</text>
<text x="78.4" y="105.3">S</text>
<text x="93" y="105.3">KM</text>
<text x="117" y="105.2">M22-DL-B</text>
<text x="154" y="105.2">push button</text>
<text x="216.2" y="105.3">/15.A2</text>
<text x="26.1" y="110">-S167</text>
<text x="43.9" y="110">0040001100</text>
<text x="78.4" y="110">S</text>
<text x="93" y="110">KM</text>
<text x="117" y="109.9">M22-D-S</text>
<text x="154" y="109.9">push button</text>
<text x="216.2" y="110">/16.B8</text>
<text x="26.1" y="114.7">-S194</text>
<text x="26.1" y="119.4">-S195</text>
<text x="43.9" y="114.7">0070000055</text>
<text x="43.9" y="119.4">0040001170</text>
<text x="78.4" y="114.7">S</text>
<text x="78.4" y="119.4">S</text>
<text x="93" y="114.7">SO</text>
<text x="93" y="119.4">KM</text>
<text x="117" y="114.6">WS1/8ZM/70S</text>
<text x="117" y="119.3">M22-DL-R</text>
<text x="154" y="114.6">control switch</text>
<text x="154" y="119.3">push button</text>
<text x="216.2" y="114.7">/19.C5</text>
<text x="216.2" y="119.4">/19.C6</text>
<text x="26.1" y="124.2">-S205</text>
<text x="43.9" y="124.2">0070000050</text>
<text x="78.4" y="124.2">S</text>
<text x="93" y="124.2">SO</text>
<text x="117" y="124">A1/8ZM/70S</text>
<text x="154" y="124">control switch</text>
<text x="216.2" y="124.2">/20.B5</text>
<text x="26.1" y="128.9">-S207</text>
<text x="43.9" y="128.9">0070000058</text>
<text x="78.4" y="128.9">S</text>
<text x="93" y="128.9">SO</text>
<text x="117" y="128.7">ST41/8ZM/70S</text>
<text x="154" y="128.7">control switch</text>
<text x="216.2" y="128.9">/20.B7</text>
<text x="26.1" y="133.6">-S352</text>
<text x="43.9" y="133.6">0040001614</text>
<text x="78.4" y="133.6">S</text>
<text x="93" y="133.6">KM</text>
<text x="117" y="133.4">M22-WRLK-G</text>
<text x="154" y="133.4">control switch</text>
<text x="216.2" y="133.6">/35.A2</text>
<text x="26.1" y="138.3">-S354</text>
<text x="26.1" y="143">-S356</text>
<text x="43.9" y="138.3">0040001614</text>
<text x="43.9" y="143">0040001614</text>
<text x="78.4" y="138.3">S</text>
<text x="78.4" y="143">S</text>
<text x="93" y="138.3">KM</text>
<text x="93" y="143">KM</text>
<text x="117" y="142.8">M22-WRLK-G</text>
<text x="117" y="138.1">M22-WRLK-G</text>
<text x="154" y="142.8">control switch</text>
<text x="154" y="138.1">control switch</text>
<text x="216.2" y="143">/35.A6</text>
<text x="216.2" y="138.3">/35.A4</text>
<text x="26.1" y="147.7">-T2</text>
<text x="43.9" y="147.7">0330000341</text>
<text x="78.4" y="147.7">T</text>
<text x="93" y="147.7">WE</text>
<text x="117" y="147.5">Trafo W-FM</text>
<text x="154" y="147.5">transformer W-FM</text>
<text x="216.2" y="147.7">/22.C3</text>
<text x="26.1" y="152.4">-T15</text>
<text x="43.9" y="152.4">0130000027</text>
<text x="78.4" y="152.4">T</text>
<text x="93" y="152.4">IS</text>
<text x="117" y="152.2">IST473/29,800VA</text>
<text x="154" y="152.2">transformer</text>
<text x="216.2" y="152.4">/1.B5</text>
</g>
<g font-size="2.3">
<text x="21.7" y="20.2">equipment identifier</text>
<text x="49.7" y="20.2">item no.</text>
<text x="76.3" y="20.2">class</text>
<text x="86.7" y="20.2">manufacturer</text>
<text x="121.2" y="20.2">Typ</text>
<text x="168.3" y="20.2">comment</text>
<text x="220.7" y="20.2">refer to</text>
<text x="21.7" y="190.4">comments :</text>
<text x="156.6" y="197.4">wiring diagram SES-18-3875</text>
<text x="156.6" y="201.4">3500</text>
<text x="156.6" y="199.4">NUK-HP</text>
<text x="156.6" y="203.5">95bar</text>
<text x="273.4" y="202.8">sheet A3</text>
<text x="156.6" y="205.5">part list</text>
<text x="251.8" y="204.1">10-9841</text>
<text x="278.3" y="205.5">53</text>
<text x="283" y="205.5">Bl.</text>
</g>
<g font-size="1.9">
<text x="12.9" y="194.6" transform="rotate(-90 12.9 194.6)">designed with AUCOTEC-ELCAD (R) 7.11.0</text>
<text x="52.1" y="197.3">date</text>
<text x="62.9" y="197.3">04.04.2018</text>
<text x="52.1" y="199.9">proc.</text>
<text x="52.1" y="202.6">rev.</text>
<text x="62.9" y="199.9">E.H.</text>
<text x="14.2" y="205.3">alteration</text>
<text x="31.6" y="205.3">date</text>
<text x="46.8" y="205.3">name</text>
<text x="52.1" y="205.3">norm</text>
<text x="73.6" y="205.3">substitute through</text>
<text x="97.1" y="205.3">substitute for</text>
<text x="130.7" y="205.3">origin</text>
</g>
</svg>
